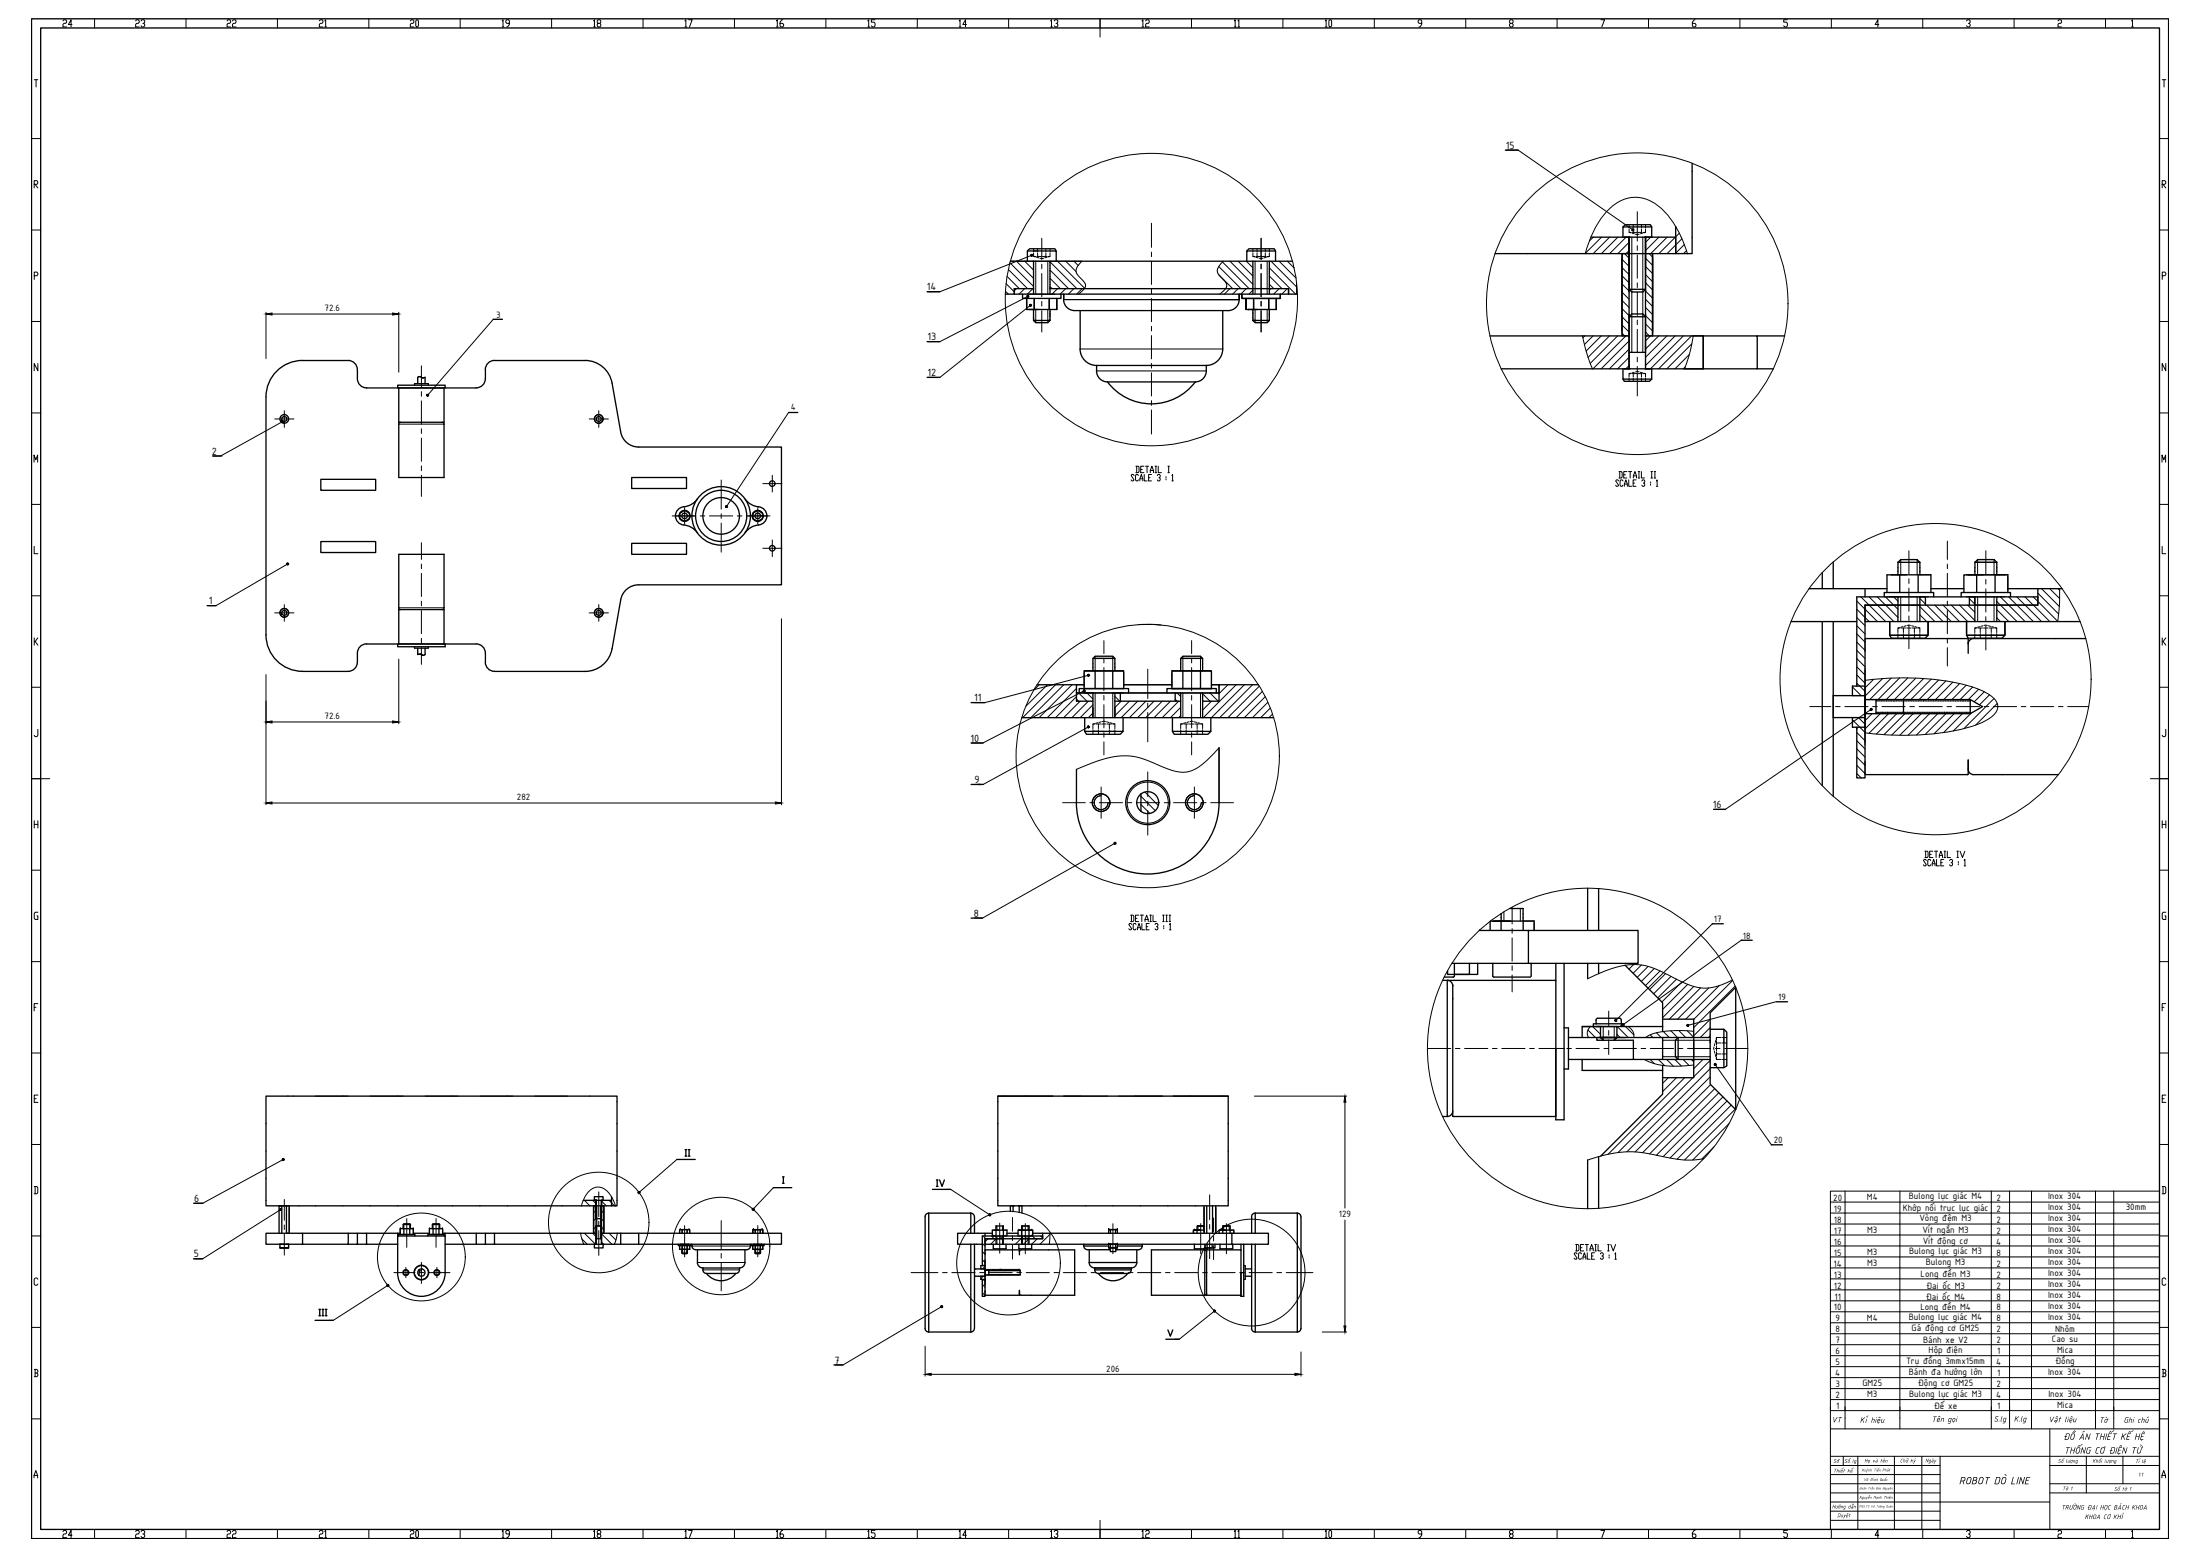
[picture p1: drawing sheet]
<svg xmlns="http://www.w3.org/2000/svg" width="1189mm" height="841mm" viewBox="0 0 1189 841" stroke-linecap="round" stroke-linejoin="round" font-family="sans-serif">
<!-- layer: 0 -->
<path d="M17 10h1155v821h-1155zM22 15h1145v811h-1145z" fill="none" stroke="#000" stroke-width=".72"/>
<g fill="none" stroke="#000" stroke-width=".54">
<path d="M51 10v5M101 10v5M150 10v5M199 10v5M249 10v5M298 10v5M347 10v5M397 10v5M446 10v5M496 10v5M545 10v5M594 10v10"/>
<path d="M644 10v5M693 10v5M743 10v5M768 13h-1l-1-1 1-1h1v2l-1 2M792 10v5M816 13v-1v-1h1h1l-1 2h-1v2h1l1-1-1-1M841 10v5M865 11h2l-1 4M891 10v5M916 11l-1 1v2l1 1v-2h-1M940 10v5M966 11h-2v1h1l1 2-1 1-1-1"/>
<path d="M990 10v5M1015 13h-2l2-2v4M1039 10v5M1063 11h1l1 1-1 1M1064 13h1l-1 2-1-1M1088 10v5M1112 11h1h1v2h-1h-1v2h2M1138 10v5M1152 11v4M1152 15h1M19 43h1M19 43v4"/>
<path d="M1168 43h2M1169 43v4M17 75h5M1167 75h5M18 100h2v-1v-1h-2v4M19 100l1 2M814 81h6l62 43M1168 100h2v-1v-1h-2v4M1169 100l1 2M17 124h5M558 138l-50 20h-7M1167 124h5"/>
<path d="M19 149h1v-1v-1h-1v4M1168 149h2v-1v-1h-2v4M17 174h5M267 172l-36 41M555 160l-47 25h-6M557 165l-49 39h-6M1167 174h5M20 196v4l-2-4v4M1170 196v4l-2-4v4M17 223h5M153 228l-34 18h-4M215 228h1"/>
<path d="M240 228h.1M427 223l-34 51M1167 223h5M18 250v-4l1 2 1-2v4M1168 250v-4l1 2 1-2v4M17 272h5M1167 272h5M18 295v4h2M1168 295v4h2M155 305l-38 22h-4M17 322h5M623 337h-8"/>
<path d="M623 337l4 1M1167 322h5M19 345v3M19 346l1 2M20 345l-1 1M591 358v1M592 356h9M602 358v1M638 358v1M639 356h10M650 358v1M1168 345v3"/>
<path d="M1169 346l1 2M1170 345l-2 1M17 371h5M586 370h-4v4h77v-4h-4M586 370h-1M586 363v8M586 373l-55 28h-6M586 362h21M586 362h.1M588 365l-56 15h-5M591 360v1M591 374h-5"/>
<path d="M601 374h6M602 360v1M607 362h.1M607 370h26M607 363v8M633 363v8M634 362h20M634 362h.1M638 360v1M650 360v1M654 362h.1M655 363v8"/>
<path d="M1008 371v5M1167 371h5M20 394v3v1h-1l-1-1M588 393l-57 31h-4M1003 393v1M1008 388v5M1011 383l-79 54h-6M1170 394v3v1h-1l-1-1M659 404v30M17 421h10M595 430a4 4 0 0 0-4 4 4 4 0 0 0 4 3 4 4 0 0 0 4-3M645 430a4 4 0 0 0-3 4 4 4 0 0 0 3 3 4 4 0 0 0 4-3"/>
<path d="M1162 421h10M19 443v4M19 445h1M20 443v4M603 455l-72 41h-4M1168 445h2M1168 443v4M1170 443v4M17 470h5M1167 470h5M20 493h-1v3v1h1v-2M926 499l-53 52"/>
<path d="M1170 493h-1h-1l1 4h1v-2M17 519h5M941 508l-64 46M1167 519h5M18 544h1M20 542h-2v4M960 541l-48 13M1168 544h1M1170 542h-2v4M17 569h5M927 575l31 43M1167 569h5"/>
<path d="M19 593h1M21 592h-2v3h2M170 592h18M200 592h18M230 592h17M259 592h18M289 592h18M1168 593h1M1170 592h-2v3h2M17 618h5M1167 618h5M153 626l-43 24h-5"/>
<path d="M366 626l-21 18M18 641h2v1v2v1h-2M19 641v4M152 653l-42 27h-5M156 652v13M322 651h.1M322 656h.1M322 657h.1M322 653h.1M322 655h.1M322 650h.1M322 652h.1"/>
<path d="M322 654h.1M322 658h.1M322 658h3M325 650h.1M325 651h.1M325 652h.1M325 653h.1M325 654h.1M325 655h.1M325 656h.1M325 657h.1M325 658h.1"/>
<path d="M330 648v3M418 642l-11 11M511 642h3l21 14M1168 641h2v1v2v1h-2M1169 641v4M17 668h5M151 674h.1M151 674h5zM151 672h1M155 672h1M156 674h.1M216 664v3"/>
<path d="M216 664h.1M218 662h.1M218 663h.1M218 664h5zM218 661h3M222 662h.1M222 663h.1M223 664h.1M223 664v3M232 664v3M232 664h.1M234 662h.1"/>
<path d="M234 663h.1M234 664h5zM234 661h3M238 662h.1M238 663h.1M239 664h.1M239 664v3M321 672h1M322 662h.1M322 663h.1M322 664h.1M322 665h.1"/>
<path d="M322 666h.1M322 667h.1M322 668h.1M322 669h.1M322 670h.1M322 671h.1M322 672h.1M322 662h3M325 672h1M325 666h.1M325 664h.1M325 663h.1"/>
<path d="M325 671h.1M325 665h.1M325 670v1M325 668h.1M325 667h.1M325 669h.1M325 670h.1M325 671v1M325 672h.1M367 664v2M367 673v2M368 664h.1"/>
<path d="M368 675h4M368 664h4zM368 675h.1M368 676h.1M369 664v2M369 673v2M371 664v2M371 673v2M371 675h.1M371 676h.1M371 677h.1M372 664h.1"/>
<path d="M373 664v2M373 673v2M407 673v2M407 664h.1M407 664v2v-2h1v2v-2h3v2v-2h1v2v-2M407 664h5M407 675h5M408 677h3M408 675h.1M408 675v1M408 676h.1M408 673v2"/>
<path d="M411 673v2M411 675h.1M411 676h.1M411 677h.1M412 664h.1M412 673v2M1167 668h5M20 691v-1l-2 1v3h1h1M210 694l-30 19h-2M1170 691v-1l-2 1v3h1h1M17 717h5M509 706l-53 31h-5"/>
<path d="M656 708l-19 15h-2M1167 717h5M19 740h1v2M19 740v4M1168 740h2v2M1169 740v4M19 742h1v1v1h-1M1169 742h1v1v1h-2M17 766h5M1167 766h5M18 798l1-4 1 4M18 797h2"/>
<path d="M1168 798l1-4 1 4M1168 797h2M51 826v5M101 826v5M150 826v5M199 826v5M249 826v5M298 826v5M347 826v5M397 826v5M446 826v5M496 826v5"/>
<path d="M545 826v5M594 821v10M644 826v5M693 826v5M743 826v5M768 829h-1l-1-1 1-1h1v2l-1 2M792 826v5M816 829v-2h1l1 1-2 1v2h1l1-1-1-1M841 826v5M865 827h2l-1 4M891 826v5M916 827l-1 1v2v1h1v-2h-1"/>
<path d="M940 826v5M966 827h-2v1h1l1 1-1 2h-1v-1M990 826v5M1015 829h-2l2-2v4M1039 826v5M1063 827h1l1 1-1 1M1064 829h1l-1 2h-1v-1M1088 826v5M1112 827h1h1v2h-1h-1v2h2M1138 826v5M1152 827v4M1152 831h1"/>
<circle cx="324" cy="226" r="2.3"/>
<circle cx="154" cy="331" r="2.3"/>
<circle cx="324" cy="331" r="2.3"/>
<circle cx="595" cy="434" r="5"/>
<circle cx="645" cy="434" r="5"/>
</g>
<!-- layer: D70 -->
<g fill="none" stroke="#000" stroke-width=".72">
<path d="M813 81h7M914 88v49h-8v-15M555 136l1-2h14l1 2M674 136l1-2h14v2M860 128h46v9h-17M877 137l-1 41M877 128v-5h16v5M877 123l1-2h14l1 2M880 137h-3v44M880 128v9h-72M880 128v9h9v-9v62h-9v9M880 128v62"/>
<path d="M880 130h.1M893 137v44zM501 158h7M543 159h158M546 141h152M553 159v2h20v-2M555 141v-5h16v5M559 156h-11v3M559 141v18M567 156h129v3M567 141v18M575 159v3a6 6 0 0 0 6 6h83"/>
<path d="M670 159v3a6 6 0 0 1-6 6M671 159v2h21v-2M674 141v-5h15v5M677 141v18M686 141v18M880 152h.1M880 154h.1M880 156h9l-1 2h-6zM267 172h5M555 161v6h16v-6M559 167v6h8v-6M559 172h.1"/>
<path d="M559 161v6M560 173h-1l1 1h6l1-1M567 161v6M567 169v1M567 170h.1M567 171h.1M584 168v21M661 168v21M673 161v6v-5M677 167v6h9v-6M677 172h.1M677 161v6"/>
<path d="M678 173h-1l1 1h7l1-1M686 161v6M686 169v1M686 170h.1M686 171h.1M690 161v6h-17M880 171l2-1h6l1 1zM163 195a20 20 0 0 0-19 19v129M164 195h24M188 195a5 5 0 0 1 5 5M193 200v5a5 5 0 0 0 5 5h17M262 200v5"/>
<path d="M267 195a5 5 0 0 0-5 5M267 195h49M316 195a15 15 0 0 1 15 12l4 26M501 185h7M584 188a9 9 0 0 0 9 9M593 197v3a6 6 0 0 0 6 6h47M593 197h59M652 197v3a6 6 0 0 1-6 6M661 188a9 9 0 0 1-9 9M805 181h75v18h-69M877 199v6h16v-6M878 199h14"/>
<path d="M880 191h.1M880 192h.1M889 189h.1M889 187h.1M910 199h10M915 181h5v18h-10M915 181h-26v18h21M915 181h5M920 181h30v18h-30M920 181v18M950 199h8M950 181h14"/>
<path d="M215 208h26v2h-26zM224 208v-1h7v1M226 207v-3l1-1 1 1h2v3M262 205a5 5 0 0 1-5 5h-16M501 204h7M598 206a30 30 0 0 0 48 0M877 205l1 1h13l2-1M152 226l2-1 1 1v1l-1 1-2-1zM215 228l1-18h24v18M215 229v29h25v-29M216 228h24M216 228l-1 1"/>
<path d="M239 228l1 1M322 226l2-1 1 1v1l-1 1-2-1zM335 233a10 10 0 0 0 10 8h77v75h-77a10 10 0 0 0-10 8l-4 26a15 15 0 0 1-15 13h-49a5 5 0 0 1-5-5M426 223h5M115 246h5M173 259h30v6h-30zM341 258h30v6h-30zM367 277l3-1 3 1v3l-3 2-3-2zM377 270a12 12 0 0 1-9 4 5 5 0 0 0-3 6 5 5 0 0 0 6 4 10 10 0 0 1 6 4M403 270a12 12 0 0 0 9 4 5 5 0 0 1 2 6 5 5 0 0 1-5 4 10 10 0 0 0-6 4M407 277l3-1 2 1v3l-2 2-3-2zM173 293h30v5h-30z"/>
<path d="M341 293h30v6h-30zM978 318h42M985 309v9M991 304v14M1008 318v4M1022 311h8M1026 304h11M1026 304v7M1026 304l1-2h9l1 2M1027 311v9M1037 311v9M1037 304v7"/>
<path d="M1043 318h18M1064 311h8M1067 304h12M1067 304v7M1067 304l2-2h9l1 2M1068 311v9M1078 311v9M1079 304v7M1085 318h16M1114 318h-13v9h-93v9h116M112 327h5M152 330h2h1v2l-1 1-2-1z"/>
<path d="M215 329h25v19h-25zM216 329l-1-1v-29h25v29l-1 1M322 330h2h1v2l-1 1-2-1zM968 336h35M985 336v88M991 336v94M1018 322v-2h27v2M1020 320v-9l23-1v10M1026 322v14M1037 327h-29v74M1037 322h-34v49M1038 322h2v5"/>
<path d="M1060 322v-2h26v2M1061 320v-9l24-1v10M1067 322h-30v14M1067 322h34v5M1067 322h-3v5M1067 322v14M1079 322v14M144 343a20 20 0 0 0 19 20M193 358a5 5 0 0 1-5 5h-24M215 348h-17a5 5 0 0 0-5 5v5M215 348h26v1h-26zM224 349v1h7v-1"/>
<path d="M226 350v4l1-1 1 1h2v-4M241 348h16a5 5 0 0 1 5 5M262 353v5M591 356l1-2h9l1 2M638 356l1-2h10l1 2M1008 345h55M1021 343v-7v7h21v-7v7M1021 343l1 2h18l2-2M1022 343h19M1063 343v-7v7h20v-7v7M1063 343l1 2h18l1-2M1063 343h20"/>
<path d="M1064 345v8M1064 347h.1M1067 345l-2 1-1 2M1067 345h60M525 380h7M560 370h26M582 370v9h9M582 374h77M583 374v-2h27v2M586 362h21v10h-21zM591 362v-6h11v6M591 374v14"/>
<path d="M592 362v10M601 362v10M602 379h36M602 374v14M605 374v5M607 370h26M631 374v-2h26v2M633 362h22v10h-22zM635 374v5M638 362v-6h12v6M638 374v14M639 362v10"/>
<path d="M649 362v10M650 374v14M655 370h25M659 370v9h-9M991 376h17M1008 378h57v7M1008 371h-7v5M1014 378v7M1029 378v7M1032 378h.1M1033 378h1M1065 378l6 4-6 3"/>
<path d="M552 388h136M586 388v7h21v-7M586 395l1 2h18l2-2M634 388v7h20v-7M634 395l1 2h18l1-2M991 388h17M1001 388v5h7M1003 393v27h5v-26M1008 385h57M525 401h6M582 416v18M659 404v30a39 39 0 0 1-39 38 39 39 0 0 1-38-38"/>
<path d="M1008 411v2M1008 418h55M1064 415l1 3h2h45M1064 411l-1 7M525 424h6M617 429a6 6 0 0 0 0 9M617 429a6 6 0 0 1 8 1 6 6 0 0 1 0 8 6 6 0 0 1-8 0M617 429v9M926 437h6M858 480v23M864 480v23M525 496h6"/>
<path d="M805 498v5M805 498h24v5M811 493v10M816 491h7v7M823 498v5M925 499h6M799 503h27v17h-41M800 502v1M826 503h59v17h-59M941 508h6M780 530h61M785 539v1"/>
<path d="M785 532l-1-2h-2v73M785 533v70h56v-36M786 520v8h-6M794 520v6h-8M799 520v6h-17v-2M807 520v8h20M827 520v7M841 520v85h4v-85M858 520v9M864 520v6M878 521l20 21v9M938 533l-14 14v39l14 13"/>
<path d="M938 533v66M845 555h3v22h-3M855 554h10v6M862 551l1-1h12l1 1v2M863 554h11v6M863 553h-2v1M863 553h15v1M863 551v2M898 554h-43v6M898 551h17v31h-17M898 551v6M924 556h8v21h-8"/>
<path d="M932 556l1 2v18l-1 1M960 541h6M848 560h50v12h-50M855 572v6h43M863 560v2h20v10M866 562l-1-2h9l-2 2M871 560h-7h15M898 560h26M898 572h26M898 575v7M905 562l2-2v12l-2-1zM915 562v9"/>
<path d="M539 592h125M542 592h-3v59h9M661 592h3v59h-118v3M898 582v9l-33 33M780 603h2M785 600l-1 2-2 1M957 618h6M366 626h10M423 636h1M423 639h1M423 636v3M858 627v26"/>
<path d="M864 625v28M105 650h5M151 651h1v15M155 651v15h1v-15h-5v15M315 648h15M321 652v14M321 651v1M321 648v-2h5v2M322 651h-1v15h1M322 648v3h3v-3v21M322 648v21M322 658h3"/>
<path d="M325 648v6M326 651v15M330 651h-5h1v15h-1M330 646v5h3v-59h-189v59h178v-3M418 642h10M500 657v61M502 655l-2 1v1M502 655h23M502 655v64M525 655l1 2 1 9M525 655v11M547 651v3"/>
<path d="M551 651v4M552 651v4M651 651v15M652 651v15M655 651v15M657 651v15M678 655l-2 2v9M701 655l1 1 1 1v61l-1 1h-1M701 655h-23v11M701 655v64M105 680h5M144 666h20v6h-20z"/>
<path d="M151 672h5v2h-5zM164 666h24v6h-24M188 666h5v6h-5M193 666h5v6h-5M198 672h17M198 666h18M215 668h26v19a13 13 0 0 1-13 13 13 13 0 0 1-13-13zM215 666v2M215 668v-1h9v1M216 664h7v3h-7zM218 664v-3h4v3M218 661h4"/>
<path d="M218 664v3M221 664v3M223 666h9M231 668v-1h9v1M232 664h7v3h-7zM234 664v-3h4v3M234 661h4M234 664v3M237 664v3M239 666h18M241 672h16M241 666v2"/>
<path d="M262 666h5v6h-5zM262 666h-5v6h5M267 666h55v6h-55M321 672h5v2h-5zM322 672v-3h3v3M322 662h3M335 666h-10v6h10M335 666h10v6h-10M335 666v6M345 666h77v6h-77M367 672v1h6v-1M367 666v-2h6v2"/>
<path d="M367 673v2h6v-2M368 672h4M369 677h2M369 664v2M369 673v2M371 673v4h-3v-2h2M371 664v2M374 672v2l2 1h28l1-1 1-2M377 675v7M403 675l-1 8-1 1-1 1M406 672v1h7v-1M407 666v-2h5v2"/>
<path d="M407 673v2h5v-2M407 672h5M408 677h3M408 664v2M408 673v2M410 675h-2v2h3v-2M411 664v2M411 673v2M525 672v47M527 672v46l-1 1h-1M532 666v2M532 675h19v3"/>
<path d="M536 666h-19v6h14M536 668v-4h8v4M537 672v3h6l1-3M538 672v-10h4v6h-11v15M542 669h-10v25M544 666h6M550 668v-4h8v4M551 672v3h6l1-3M551 676l1-1h29v25h-29l-1-1M551 664h3M551 676h.1M552 672v-10h4v10"/>
<path d="M558 666h5M563 669v-1h-21v4M586 673l1 2h13M586 672v1M586 673h13M589 675v7M599 666v-2h1v2M600 672h-1h5v2h-5v-2h1v4h3v-2M603 666v-2h1h-5h5v2M604 672h-1v2M604 673h13M614 675v7"/>
<path d="M617 673l-1 2h-13M617 672v1M645 664h4M645 672l1 3h6v-3M647 664v2M647 662h4M647 662v2M651 664h-6v2M651 672v2h6v-2M652 678h.1M655 672v2h-3M659 666v-2h8v2"/>
<path d="M659 672v3h7M660 664h2M661 666v-4h4v4M666 666h19v6h-19M666 666h-103v3h-31v3h134M666 666v6M666 672v2M671 675h.1M671 675h-49v25h29M671 672v28h1v-28M676 672v46l1 1h1M678 672v47h23"/>
<path d="M226 686v1v2M226 686a2 2 0 0 1 3 0 2 2 0 0 1 0 3 2 2 0 0 1-3 0M226 686v3M377 682l1 2 2 1M380 685v2l2 1M380 685h20M382 688a10 10 0 0 0 16 0M382 688h16M400 685l-1 2-1 1M527 689h5M527 685h5M530 689v2h2"/>
<path d="M531 691h1v9h-1v-9M532 686h19v3h-19M532 684h-2v1M532 697v1M532 700h19M534 686v3M540 686h.1M541 686h.1M551 697v3M551 700h.1M589 682v2l3 1M589 682h25"/>
<path d="M592 686v1l2 1M592 685v1M592 685h19M592 686h19M594 688a10 10 0 0 0 15 0M594 688h15M611 686v1l-2 1M611 685v1M614 682v2l-3 1M651 700v-25l1 1v24h19M652 699l-1 1M671 688v12"/>
<path d="M671 700h.1M672 684h1v7h-1M673 689h3M673 685h3M170 713h10M172 707h1M172 711h1M173 707v4M174 707h1M174 711h1M175 707v4M176 707h1"/>
<path d="M176 711h1M176 707v4M500 718v1h2M502 719h23M631 718l1 4 2-4M451 737h5M630 723h7"/>
<circle cx="154" cy="226" r="2.3"/>
<circle cx="324" cy="226" r="2.3"/>
<circle cx="370" cy="279" r="3"/>
<circle cx="370" cy="279" r="1.5"/>
<circle cx="390" cy="279" r="16"/>
<circle cx="390" cy="279" r="14"/>
<circle cx="390" cy="279" r="10"/>
<circle cx="409" cy="279" r="3"/>
<circle cx="409" cy="279" r="1.5"/>
<circle cx="417" cy="261" r="1.5"/>
<circle cx="417" cy="296" r="1.5"/>
<circle cx="154" cy="331" r="2.3"/>
<circle cx="324" cy="331" r="2.3"/>
<circle cx="595" cy="434" r="5"/>
<circle cx="620" cy="434" r="12"/>
<circle cx="645" cy="434" r="5"/>
<circle cx="219" cy="687" r="1.6"/>
<circle cx="228" cy="687" r="4"/>
<circle cx="236" cy="687" r="1.6"/>
</g>
<!-- layer: HAT -->
<g fill="none" stroke="#000" stroke-width=".54">
<path d="M861 128l-2 2M865 128l-8 9M870 128l-9 9M874 128l-9 9M878 137l2 2M879 128l-9 9M880 131l-6 6M880 135l-1 2M889 139l4 4M891 137l2 2M892 128l-3 3M896 128l-7 7"/>
<path d="M901 128l-9 9M905 128l-9 9M906 123h.1M908 126l-2 2M909 129l-8 8M910 132l-5 5M911 135l-1 2M543 157l2 2M544 153l4 5M544 149l7 7M545 146l10 10M546 142l13 13"/>
<path d="M549 141l10 9M549 156l-1 1M554 156l-3 3M554 141l5 5M558 156l-3 3M558 141h1M567 155l2 1M567 150l6 6M567 146l10 10M567 141l15 15M571 141l15 15M571 156l-2 3"/>
<path d="M576 156l-3 3M576 141l6 6M580 156l-3 3M580 141l3 2M585 156l-3 3M659 148l7 8M659 144l12 12M661 141l14 15M665 156l-3 3M665 141l12 13M669 156l-3 3M669 141l8 8"/>
<path d="M673 141l4 4M673 156l-2 3M677 157l-2 2M686 154l2 2M686 149l7 7M686 145l14 14M687 156l-1 1M687 141l14 14M691 141l9 9M691 156l-3 3M696 156l-3 3M696 141l3 4"/>
<path d="M877 158l3 4M877 153l3 4M877 149l3 4M877 145l3 3M877 140l3 4M889 157l4 4M889 153l4 4M889 148l4 4M889 144l4 4M877 176l3 3M877 171l3 4M877 167l3 4"/>
<path d="M877 162l3 4M889 179l2 2M889 175l4 4M889 171l4 3M889 166l4 4M889 162l4 3M856 181l-1 1M861 181l-5 5M865 181l-8 9M870 181l-12 12M874 181l-15 15M877 180l1 1"/>
<path d="M879 181l-18 18M880 184l-15 15M880 189l-10 10M880 193l-6 6M880 197l-1 2M892 181l-3 3M896 181l-7 8M901 181l-12 12M905 181l-16 16M910 181l-18 18M911 198l-1 1M913 192l-8 7"/>
<path d="M914 181l-18 18M914 186l-13 13M1103 318l10 10M1108 318l5 5M1112 318l1 1M1003 329l7 7M1003 325l12 11M1003 338l5 4M1003 334l5 4M1006 322l13 14M1010 322l13 14M1014 322l12 12"/>
<path d="M1019 322l7 7M1023 322l3 3M1037 332l4 4M1037 328l9 8M1037 323l3 3M1041 327l9 9M1046 327l8 9M1050 327l9 9M1054 327l9 9M1059 327l8 8M1063 327l4 4M1064 323l3 3"/>
<path d="M1079 334l2 2M1079 329l7 7M1079 325l11 11M1081 322l13 14M1085 322l14 14M1090 322l13 14M1094 322l14 14M1099 322l13 14M1101 320l11 12M1003 356l5 4M1003 351l5 5M1003 347l5 4"/>
<path d="M1003 342l5 5M562 370l-3 3M566 370l-12 11M570 370l-17 18M575 370l-18 18M579 370l-17 18M582 372l-16 16M582 376l-12 12M582 378l1 1M583 374l4 5M584 379l-9 9M587 374l4 4"/>
<path d="M588 379l-9 9M602 376l3 3M605 374v1M606 379l-4 3M610 379l-8 8M615 379l-9 9M619 379l-9 9M624 379l-9 9M628 379l-9 9M633 379l-9 9M635 378l1 1M636 374l2 2"/>
<path d="M637 379l-9 9M650 375l4 4M650 379h.1M654 374l4 5M655 379l-5 5M658 374l1 1M659 370h.1M664 370l-5 5M668 370l-18 18M672 370l-17 18M677 370l-18 18M681 371l-17 17"/>
<path d="M682 373l-14 15M684 376l-12 12M685 379l-8 9M1001 375v1M1001 371l5 5M1003 369l5 4M1003 365l5 4M1003 360l5 5M1012 367l-4 5M1017 367l-9 9M1022 366l-12 12M1027 366l-12 12"/>
<path d="M1031 366l-12 12M1035 366l-11 12M1040 367l-12 11M1044 367l-11 11M1048 367l-11 11M1052 368l-11 10M1055 368l-9 10M1059 369l-9 9M1063 370l-8 8M1066 371l-7 7M1069 372l-5 6M1072 374l-5 5"/>
<path d="M1075 375l-5 6M1078 377l-17 17M1079 380l-11 12M591 381l-7 7M591 385l-3 3M638 387l-1 1M638 382l-5 6M686 382l-5 6M688 386l-2 2M1001 389l7 7M1003 396l5 4M1004 388l4 3"/>
<path d="M1012 385l-4 4M1016 385l-8 9M1021 385l-11 11M1025 385l-11 12M1029 385l-11 12M1034 385l-12 12M1038 385l-11 12M1043 385l-12 12M1047 385l-11 12M1052 385l-12 12M1056 385l-11 11M1060 385l-10 11"/>
<path d="M1065 385l-9 10M1003 418l3 2M1003 413l5 5M1003 409l5 4M1003 404l5 5M1003 400l5 5M617 435l4 4M617 430l7 8M619 428l7 7M883 521l-3 2M887 521l-4 5M891 522l-6 6"/>
<path d="M894 523l-7 7M897 524l-8 8M900 526l-9 9M903 527l-9 10M906 529l-10 10M909 530l-11 11M912 532l-14 13M915 533l-17 17M919 534l-17 17M923 534l-16 17M929 532l-18 19M936 530l-21 21"/>
<path d="M938 533l-23 22M858 556l4 4M861 554l4 5M874 559l1 1M874 554l6 6M878 554l5 5M892 559l1 1M895 558l3 2M899 557l3 3M903 557l4 3M907 557l4 3M912 557l3 3"/>
<path d="M924 551l-9 8M924 555l-5 5M924 559l-1 1M892 572l2 3M896 572l4 4M901 572l3 4M905 572l4 4M910 572l3 4M914 572l1 2M916 572l-1 1M920 572l-5 5M924 573l-9 9"/>
<path d="M924 577l-45 45M902 582l-4 3M906 582l-8 8M910 582l-41 41M915 582l-41 41M924 582l-40 40M924 586l-36 37M927 588l-36 35M929 590l-34 34M931 593l-32 32M933 595l-31 31M936 597l-30 29"/>
<path d="M938 599l-28 28M926 620l-6 6M934 607l-19 20M314 651h.1M316 648l3 3M320 648l2 2M322 654l-1 1M322 658l-1 1M325 649l3 2M326 654l-1 1M326 658l-1 2M329 648l3 3"/>
<path d="M314 669l3 3M316 666l6 6M320 666l2 2M322 663l-1 1M325 671l1 1M325 666l6 6M326 663l-1 1M329 666l4 4M334 666h.1M531 676l1 2M531 672l1 1M531 668l2 1"/>
<path d="M534 669l-2 2M536 668l1 1M538 669l-3 3M540 668l2 1M552 669l-3 3M553 668l2 1M556 669l-3 3M558 668l1 1M561 669l-3 3M562 668l1 1M563 666h.1M567 667l-5 5"/>
<path d="M228 685l-2 2M531 698l1 2M531 694l1 1M531 681l1 1M531 689l-1 2M532 684l-1 1"/>
</g>
<!-- layer: D35 -->
<g fill="none" stroke="#000" stroke-width=".54">
<path d="M857 137a43 43 0 0 1 19-29 20 20 0 0 1 24 7 61 61 0 0 1 12 22M878 128h3M880 128h.1M880 131h.1M880 133h.1M880 134h.1M880 136h.1M880 137h.1M880 138v1M880 140h.1M880 139h.1M882 128v62"/>
<path d="M888 128v62M889 128h3M889 129h.1M889 130v1M889 132h.1M889 135h.1M889 136v1M889 138h.1M889 139v1M889 137h4M546 141h39l-3 3-1 3 2 2 3 4 1 2-1 1-3 3M556 159h14"/>
<path d="M559 143h.1M559 144h.1M559 146h.1M559 147h.1M559 149h.1M559 150h.1M559 151v1M559 153h.1M559 154v1M560 141v18M566 141v18M567 142h.1"/>
<path d="M567 143v1M567 145h.1M567 146h.1M567 148h.1M567 149h.1M567 151h.1M567 152h.1M567 154h.1M567 155h.1M575 159v3M661 141l-3 4v2l1 2 3 3 1 3-1 2-3 2M670 159v3"/>
<path d="M677 146h.1M677 147h.1M677 149h.1M677 150h.1M678 141v18M685 141v18M686 145h.1M686 146h.1M686 148h.1M686 149h.1M701 152v7M880 141v1"/>
<path d="M880 143h.1M880 144v1M880 146h.1M880 147v1M880 149h.1M880 150v1M880 155h.1M880 156v1M880 151h.1M880 142h.1M880 145h.1M880 148h.1"/>
<path d="M889 141h.1M889 142h.1M889 144h.1M889 145h.1M889 147h.1M889 148h.1M889 150h.1M889 154h.1M889 156h.1M889 157h.1M559 168h.1M559 169h.1"/>
<path d="M559 170h.1M560 167v7M566 167v6h1M566 173v1M567 168h.1M567 169h.1M567 172v1M570 167h-11M575 162h95M677 168h.1M677 169h.1M677 170h.1"/>
<path d="M678 167v7M678 173h8M685 167v7M686 168h.1M686 169h.1M686 172v1M689 167h-12M876 178l1 3h3M880 170h.1M880 171v1M880 173h.1M880 174v1"/>
<path d="M880 176h.1M880 177v1M880 179h.1M889 174h.1M889 177h.1M889 175h.1M889 172h.1M889 178h.1M889 180h.1M889 171h.1M584 189h77M855 181l3 10 3 8"/>
<path d="M878 199h3M880 180v1M880 182h.1M880 183v1M880 185h.1M880 186h.1M880 188h.1M880 189h.1M880 194h.1M880 195h.1M880 197h.1M880 198h.1"/>
<path d="M889 181h4M889 191v1M889 190h.1M889 186h.1M889 197h.1M889 194h.1M889 184h.1M889 183h.1M889 193h.1M889 181h.1M889 196h.1M889 199h.1"/>
<path d="M889 190v9h3M915 181l-2 10-3 8M593 200h59M215 229h25M875 260l-2-1v1l2 2-1 1-1-1M877 260v-1l-2 1 1 3 1-1M880 259v4h2M884 259h-1v4h1M895 260v-1v4M878 263l1-4v4M888 261v2l-1-1M892 261v1"/>
<path d="M895 263h1M1026 306v1M1026 308v1M1026 310h.1M1026 304h1v7M1027 302v2M1036 302v2M1037 304h-1v7M1037 306v1M1037 308v1M1037 310h.1M1043 310l-5 1"/>
<path d="M1063 310h20M1067 306v1M1067 308v1M1067 310h.1M1067 304h12M1069 304v6M1069 302v2M1078 302v8M1079 306v1M1079 308v1M1079 310h.1M1085 311v8"/>
<path d="M1085 310l-6 1M1113 318v9l-1 9M215 328h25M1021 322h21M1021 322h.1M1026 322h-6M1027 322v14M1036 322v14M1042 322h.1M1063 322h20M1063 322h.1M1067 327h34"/>
<path d="M1069 322v14M1078 322v14M1083 322h.1M592 354v8M601 354v8M639 354v8M649 354v8M1008 345v7M1063 345h1M592 374v14M601 374v14M639 374v14"/>
<path d="M649 374v14M1008 367a135 135 0 0 1 63 6 11 11 0 0 1 9 9 13 13 0 0 1-9 8 133 133 0 0 1-63 6M1008 371v5h-7M1008 378h6M1008 361v1M1008 376v12M1009 378h-1h9M1012 378h.1M1013 378h.1M1014 379h51M1015 378h.1M1016 378h.1"/>
<path d="M1018 378h-1M1019 378h.1M1020 378h.1M1022 378h-1M1023 378h.1M1024 379h.1M1024 378h.1M1026 378h-1M1027 378h.1M1028 378h.1M1029 378h1M1031 378h.1"/>
<path d="M1035 378h.1M1036 378h.1M1037 378h1M1039 378h.1M1040 379h.1M1040 378h.1M1042 378h-1M1043 378h.1M1044 378h.1M1046 378h-1M1047 378h.1M1048 378h.1"/>
<path d="M1050 378h-1M1051 378h.1M1052 378h.1M1054 378h-1M1055 378h.1M1056 378h.1M1058 378h-1M1059 378h.1M1060 378h.1M1062 378h-1M1063 378h.1M1064 379h.1"/>
<path d="M1064 378h.1M1001 388h7v5M1010 385h.1M1011 385h1M1013 385h.1M1014 385h51M1014 385h.1M1015 385h1M1017 385h.1M1018 385h.1M1019 385h1M1021 385h.1"/>
<path d="M1022 385h.1M1023 385h1M1025 385h.1M1026 385h.1M1027 385h1M1029 385h.1M1035 385h1M1037 385h.1M1038 385h.1M1039 385h1M1041 385h.1M1042 385h.1"/>
<path d="M1043 385h1M1045 385h.1M1046 385h.1M1047 385h1M1049 385h.1M1050 385h.1M1051 385h1M1053 385h.1M1054 385h.1M1055 385h1M1057 385h.1M1058 385h.1"/>
<path d="M1059 385h1M1061 385h.1M1062 385h.1M1063 385h1M659 404l-10 9-3 3-5 1-6-1-17-6-9-2-10 1-17 7M1008 413v5M1008 401v1M595 430a4 4 0 0 0-4 4 4 4 0 0 0 4 3 4 4 0 0 0 4-3M645 430a4 4 0 0 0-3 4 4 4 0 0 0 3 3 4 4 0 0 0 4-3M1041 465l-1-1-1 1 2 2v1l-2-1M1043 465v-1l-1 1v2v1l1-1M1044 468l1-4 1 4"/>
<path d="M1046 464v4h2M1050 464h-1v4h1M1055 466v2l-1-1M1058 467h.1M1061 465l1-1v4M1061 468h1M611 494h1l1 1v2l-1 1h-1M611 494v4M612 499h-1h-1l2 3h-1h-1M614 496h.1M614 499h-2v3h1h1M615 494h-1v4h1"/>
<path d="M616 494h2M617 494v4M617 499v3h2M619 498l1-4v4M619 497h1M621 499h-2v3h2M621 498h1M621 494h1M622 494v4M623 494v4h2M624 499h1h1l-1 2M628 498h1"/>
<path d="M628 494h1M629 494v4M629 500v1M630 498h1M630 494h1M630 494v4M632 498h1M632 494h1M632 499v3M632 494v4M807 498h10M811 494h.1"/>
<path d="M811 495v1M811 497v1M813 493v4M816 491h7M822 491v6M823 494h.1M823 495v1M823 497v1M823 498h6M829 498v5M615 502v-3l1 3M615 501h1"/>
<path d="M619 501h1M625 501h1l-1 1h-1M629 501v1M632 502h1M827 527v1M858 529l14-6 6-2h6l9 2 17 8 9 3h3l5-1 9-4M859 554l-1 3v3M866 554v8M872 554v8M880 554l3 3v3M915 557h-6h-9l-6 1-5 2M841 566h4"/>
<path d="M866 560h-1h2M872 560h2M889 572l5 2 5 2h8l8-1M898 570v1h26M924 562h-26v1M584 592h15M604 592h9M921 626l-6 1-6-1-21-3-9-1-10 1-11 4M314 651a11 11 0 0 1 10-10 14 14 0 0 1 9 10M323 651v18M325 651v18M997 643v129"/>
<path d="M1027 643v129M1076 643v129M1086 643v129M1098 643v129M1132 643v129M1142 643v129M1167 655h-178v6M1167 649h-178v6M1167 643h-178v6M218 661v3M221 661v3M234 661v3"/>
<path d="M237 661v3M314 666l1 6M334 666l-2 6M369 675v2M371 675v2M371 677h.1M374 673h32M408 675v2M408 677h.1M411 675v2M411 677h.1M532 675v3"/>
<path d="M536 668h2M537 668h7M538 662h1v2M538 663h.1M538 664h.1M539 668v4M542 668v4M542 662v2M542 663h.1M542 664h.1M542 664h2M551 664h7"/>
<path d="M551 668h7M551 675h.1M552 669h11M552 663h.1M552 664h.1M552 662h4M553 662v2M553 668v4M556 662v2M556 668v4M556 664h2M556 663h.1"/>
<path d="M556 664h.1M558 665v2M567 666v6M599 674h4M600 674h4M600 674h.1M600 675h.1M600 676h.1M600 676h3M603 674h.1M603 675h.1M604 674h.1"/>
<path d="M647 663h.1M647 664h.1M647 662v2M650 662v2M651 665v1M659 664h4M661 663h.1M661 664h.1M661 662h4M661 662v2M664 662v2M665 664h2"/>
<path d="M665 663h.1M665 664h.1M666 674v1M667 665v1M852 677h-1l1 3h-1M855 677h-1h-1v3h2M858 677v3h1M862 677h-2v3h2M866 678v1v1h-1M870 679v1M873 677v3M1167 679h-178v6"/>
<path d="M1167 673h-178v6M1167 667h-178v6M1167 661h-178v6M377 682h26M380 686h20M530 689h2v2M532 698v2M532 684v1h-2M532 686h2M532 680v1M532 685v4M532 694h.1"/>
<path d="M532 683l-1 1M533 686h-1h3M533 689h.1M533 689h1M534 689h.1M534 688h17M534 686h17M535 686h.1M535 689h.1M535 686h1M536 689h.1M536 686h.1"/>
<path d="M537 689h.1M537 686h.1M537 689h1M538 686h.1M538 689h.1M539 686h.1M539 689h.1M539 686h1M540 686h.1M541 686h.1M541 689h1M542 686h.1"/>
<path d="M542 689h.1M543 686h.1M543 689h.1M543 686h1M544 689h.1M544 686h.1M545 689h.1M545 686h.1M545 689h1M546 686h.1M546 689h.1M547 686h.1"/>
<path d="M547 689h.1M547 686h1M548 689h.1M548 686h.1M549 689h.1M549 686h.1M549 689h1M550 686h.1M550 689h.1M551 686h.1M551 689h.1M671 687h1"/>
<path d="M855 680l1-3 1 3M873 680h.1M1167 697h-178v6M1167 691h-178v6M1167 685h-178v6M1167 715h-178v5M1167 709h-178v6M1167 703h-178v6M1167 738h-178v6M1167 732h-178v6M1167 726h-178v6M1167 720h-178v6"/>
<path d="M989 760v12M1167 756h-178v6h178M1167 750h-178v6M1167 744h-178v6M1108 772v54M1167 772h-178v15M989 787h178v39h-178zM989 792h59M989 797h59M996 787v5M1004 787v39M1024 787v39"/>
<path d="M1039 787v39M1048 787v39M1108 792h59M1127 787v19M1147 787v14M989 806h59M989 801h59M989 811h119M989 816h59M1108 806h59M1108 801h59M989 821h59"/>
<circle cx="622" cy="162" r="79"/>
<circle cx="885" cy="164" r="81"/>
<circle cx="1046" cy="367" r="84"/>
<circle cx="620" cy="408" r="71"/>
<circle cx="620" cy="434" r="11"/>
<circle cx="858" cy="566" r="87"/>
<circle cx="228" cy="679" r="24"/>
<circle cx="324" cy="660" r="27"/>
<circle cx="390" cy="673" r="26"/>
<circle cx="219" cy="687" r="1.2"/>
<circle cx="228" cy="687" r="4"/>
<circle cx="236" cy="687" r="1.2"/>
<circle cx="545" cy="682" r="28"/>
<circle cx="676" cy="687" r="29"/>
</g>
<g fill="#000">
<circle cx="537" cy="668" r=".2"/>
<circle cx="544" cy="668" r=".2"/>
<circle cx="551" cy="668" r=".2"/>
<circle cx="551" cy="664" r=".2"/>
<circle cx="558" cy="668" r=".2"/>
<circle cx="558" cy="664" r=".2"/>
<circle cx="600" cy="674" r=".2"/>
<circle cx="603" cy="674" r=".2"/>
<circle cx="533" cy="686" r=".2"/>
<circle cx="534" cy="686" r=".2"/>
<circle cx="535" cy="686" r=".2"/>
<circle cx="536" cy="686" r=".2"/>
<circle cx="537" cy="686" r=".2"/>
<circle cx="538" cy="686" r=".2"/>
<circle cx="539" cy="686" r=".2"/>
<circle cx="540" cy="686" r=".2"/>
<circle cx="541" cy="686" r=".2"/>
<circle cx="542" cy="686" r=".2"/>
<circle cx="543" cy="686" r=".2"/>
<circle cx="544" cy="686" r=".2"/>
<circle cx="545" cy="686" r=".2"/>
<circle cx="546" cy="686" r=".2"/>
<circle cx="547" cy="686" r=".2"/>
<circle cx="548" cy="686" r=".2"/>
<circle cx="549" cy="686" r=".2"/>
<circle cx="550" cy="686" r=".2"/>
<circle cx="551" cy="686" r=".2"/>
</g>
<!-- layer: D70 -->
<g fill="#000">
<circle cx="322" cy="649" r=".4"/>
<circle cx="599" cy="664" r=".4"/>
<circle cx="599" cy="672" r=".4"/>
<circle cx="604" cy="664" r=".4"/>
<circle cx="604" cy="672" r=".4"/>
<circle cx="645" cy="664" r=".4"/>
<circle cx="540" cy="686" r=".4"/>
<circle cx="541" cy="686" r=".4"/>
</g>
<path d="M613 257l-1-1-1 1 2 2-1 1-1-1M615 257v-1l-1 1v2v1l1-1M616 260l1-4 1 4M618 256v4h2M622 256h-1v4h1M627 258v2l-2-1M630 259h.1M633 257l1-1v4M633 260h1" fill="none" stroke="#000" stroke-width=".54"/>
<!-- layer: TRUC -->
<g fill="none" stroke="#000" stroke-width=".54">
<path d="M885 114v16M563 129v11M622 121v13M622 136v3M681 129v11M885 133v2M885 138v12M563 143v2M563 148v12M622 141v13M622 156v3M681 143v2"/>
<path d="M681 148v12M885 153v2M885 158v12M563 163v2M563 168v11M622 161v13M622 176v3M681 163v2M681 168v11M885 173v2M885 178v12M228 198v11"/>
<path d="M622 181v13M622 196v3M885 193v2M885 198v16M228 212v2M228 217v12M622 201v13M622 216v3M148 226h11M154 222v9M228 232v2M228 237v12"/>
<path d="M318 226h11M324 222v9M622 221v13M228 252v2M228 257v11M390 259v16M417 257v9M363 279h13M370 274v9M378 279h3M383 279h13M390 278v2"/>
<path d="M398 279h3M403 279h13M410 274v9M412 261h11M228 293v9M390 283v15M412 296h11M417 292v9M1032 297v13M1052 292v10M1073 297v14M228 305v2"/>
<path d="M228 310v12M1032 313v2M1032 318v12M1052 305v2M1052 310v12M1073 313v3M1073 318v13M148 331h11M154 327v9M228 325v2M228 330v12M318 331h11"/>
<path d="M324 327v9M1032 333v2M1032 338v12M1052 325v2M1052 330v12M1073 333v3M1073 338v13M228 345v2M228 350v9M597 346v7M597 356v2M644 346v7"/>
<path d="M644 356v2M1052 345v2M1052 350v10M597 361v12M597 376v2M620 361v16M620 380v2M644 361v12M644 376v2M597 381v12M597 396v2M620 385v16"/>
<path d="M644 381v12M644 396v2M978 382h11M992 382h2M997 382h12M1012 382h2M1017 382h13M1032 382h3M1037 382h13M1052 382h3M1057 382h13M1072 382h3"/>
<path d="M1077 382h13M1092 382h3M1097 382h13M1112 382h3M1117 382h12M597 401v7M620 417v13M644 401v7M574 434h13M589 434h3M594 434h13M595 425v17"/>
<path d="M609 434h3M614 434h13M620 433v2M620 438v13M629 434h3M634 434h13M645 425v17M649 434h3M654 434h13M817 490v9M817 502v2M817 507v12"/>
<path d="M817 522v2M817 527v9M869 546v8M869 557v2M771 566h13M786 566h3M791 566h13M807 566h2M812 566h12M827 566h2M832 566h12M847 566h2"/>
<path d="M852 566h12M867 566h2M869 562v8M872 566h12M887 566h2M892 566h12M907 566h2M912 566h12M927 566h2M932 566h12M154 648v11M220 658v16"/>
<path d="M236 658v16M324 644v13M324 660v2M390 659v16M547 658v7M654 645v14M656 658v7M154 662v2M154 667v11M324 665v13M370 662v17M390 677v3"/>
<path d="M410 662v17M540 661v16M547 668v2M547 673v7M554 661v16M601 661v16M649 661v16M654 661v3M654 666v14M656 668v2M656 673v7M663 661v16"/>
<path d="M213 687h11M219 685v5M227 687h2M228 682v11M232 687h11M236 685v5M390 682v15M492 687h15M509 687h3M514 687h13M529 687h3M534 687h13"/>
<path d="M550 687h2M555 687h12M570 687h2M575 687h12M590 687h2M595 687h12M610 687h2M615 687h12M630 687h2M635 687h12M650 687h2M655 687h12"/>
<path d="M670 687h2M675 687h13M690 687h3M695 687h15"/>
</g>
<!-- layer: DIM -->
<g fill="none" stroke="#000" stroke-width=".54">
<path d="M144 169v25M147 170h65M215 169v32M422 334v101M215 356v35M144 364v71M147 390h65M147 434h272M678 592h50M727 595v58M727 659v57M715 719h13"/>
<path d="M500 727v16M703 730v13M503 742h197"/>
</g>
<path d="M144 170l3-1v1zM212 169l3 1h-3zM144 390l3-1v2zM212 389l3 1-3 1zM144 434l3-1v1zM419 433l3 1h-3zM727 592v3h-1zM726 716h1v3zM500 742h3v1zM700 742h3l-3 1z" fill="#000" stroke="#000" stroke-width=".54"/>
<!-- layer: DUT -->
<g fill="none" stroke="#000" stroke-width=".54">
<path d="M559 137v2h1M559 134v2M559 136h2M559 139h1M560 139h1M560 139h3M561 134v2M561 137v2M562 139h2M563 139h3M565 134v2M565 137v2"/>
<path d="M566 139h-1M567 137v2h-1M567 134v2M567 139h-1M677 137v2h1M677 134v2M677 139h1M679 139h1M679 139h2M679 134v2M679 137v2M680 139h3"/>
<path d="M682 139h2M684 134v2M684 137v2M684 139h-1M686 137v2h-1M686 134v2M686 139h-1M880 124v2h2M880 121v2M880 126h1M882 126h1M882 126h2"/>
<path d="M883 121v2M883 124v2M884 126h2M885 126h2M887 121v2M887 124v2M888 126h-2M889 124v2h-1M889 121v2M889 126h-1M880 204v2M881 202h-1"/>
<path d="M882 202h-2v2M882 202h2M883 202v2M883 204v2M883 201h-1M884 201h2M885 202h2M886 201h2M887 202v2M887 204v2M888 202h1v2M888 202h1"/>
<path d="M889 204v2M1026 339h.1M1027 339h-1v3M1027 339h3M1028 339h-1M1029 339v3M1030 338h-1M1030 339h3M1031 338h1M1033 338h1M1033 339h3M1035 339v3"/>
<path d="M1035 339h1M1036 339h1v3M1037 339h.1M1068 339h-1M1068 339h-1v3M1069 339h2M1070 339h-1M1070 339v3M1072 338h-2M1072 339h2M1072 338h2M1075 338h1"/>
<path d="M1075 339h2M1076 339v3M1076 339h2M1078 339h1v3M1078 339h1M1026 342v3M1029 342v3M1035 343h1M1035 342v3M1036 343h1M1037 342v3M1067 342v3"/>
<path d="M1070 342v3M1076 343h1M1076 342v3M1078 343h1M1079 342v3M591 395h2M591 394v3M591 391h.1M592 391h-1v3M592 395h3M592 391h3M593 390l-1 1"/>
<path d="M594 391v3M594 394v3M595 390h-1M595 395h2M595 391h3M596 390h1M598 390h1M598 391h3M599 395h2M599 391v3M599 394v3M600 390l1 1"/>
<path d="M601 391h1v3M601 395h1M602 391h.1M602 394v3M638 394v3M639 391h-1M639 391h-1v3M640 391h2M641 390l-1 1M641 391v3M641 394v3M643 390h-2"/>
<path d="M643 391h2M643 390h2M645 390h2M646 391h2M647 395h1M647 391v3M647 394v3M647 390l1 1M649 395h1M649 391h1v3M649 391h1M650 394v3"/>
<path d="M926 565v2M926 568l1 1M927 564l-1 1M927 570v1M927 562v1M927 571l1 1M928 571v1h2M928 562v3M928 565v3M928 568v2M928 569h2M928 563h2"/>
<path d="M928 560l-1 1M930 560h-2v2M931 572h2M931 560h2M931 569h2M931 563h2M932 560v2M932 562v1"/>
</g>
<!-- layer: 0 -->
<g fill="#000" stroke="#000" stroke-width=".54">
<path d="M557 138h1zM556 165h1z"/>
<path d="M407 653v1zM407 653v1z"/>
</g>
<g font-size="7.5">
<text x="33" y="16">24</text>
<text x="72" y="16">23</text>
<text x="122" y="16">22</text>
<text x="172" y="16">21</text>
<text x="221" y="16">20</text>
<text x="277" y="16" transform="rotate(-90 277 16)">19</text>
<text x="326" y="16" transform="rotate(-90 326 16)">18</text>
<text x="369" y="16">17</text>
<text x="419" y="16">16</text>
<text x="474" y="16" transform="rotate(-90 474 16)">15</text>
<text x="524" y="16" transform="rotate(-90 524 16)">14</text>
<text x="567" y="16">13</text>
<text x="616" y="16">12</text>
<text x="33" y="832">24</text>
<text x="72" y="832">23</text>
<text x="122" y="832">22</text>
<text x="172" y="832">21</text>
<text x="221" y="832">20</text>
<text x="277" y="832" transform="rotate(-90 277 832)">19</text>
<text x="326" y="832" transform="rotate(-90 326 832)">18</text>
<text x="369" y="832">17</text>
<text x="419" y="832">16</text>
<text x="474" y="832" transform="rotate(-90 474 832)">15</text>
<text x="524" y="832" transform="rotate(-90 524 832)">14</text>
<text x="567" y="832">13</text>
<text x="616" y="832">12</text>
</g>
<g font-size="7.1">
<text x="613" y="256">DETAIL I</text>
<text x="1039" y="465">DETAIL IV</text>
<text x="505" y="642">IV</text>
<text x="851" y="677">DETAIL IV</text>
</g>
<g font-size="6.6">
<text x="671" y="16" transform="rotate(-90 671 16)">11</text>
<text x="721" y="16" transform="rotate(-90 721 16)">10</text>
<text x="874" y="259">DETAIL II</text>
<text x="671" y="832" transform="rotate(-90 671 832)">11</text>
<text x="721" y="832" transform="rotate(-90 721 832)">10</text>
</g>
<g font-size="6.1">
<text x="814" y="80">15</text>
<text x="501" y="157">14</text>
<text x="501" y="184">13</text>
<text x="501" y="203">12</text>
<text x="115" y="246">2</text>
<text x="113" y="326">1</text>
<text x="526" y="379">11</text>
<text x="524" y="401">10</text>
<text x="527" y="423">9</text>
<text x="926" y="436">16</text>
<text x="526" y="495">8</text>
<text x="105" y="649">6</text>
<text x="105" y="679">5</text>
<text x="451" y="737">7</text>
<text x="1059" y="802">ROBOT DÒ LINE</text>
</g>
<text font-size="5.7" x="374" y="626" transform="rotate(-90 374 626)">II</text>
<g font-size="5.4">
<text x="175" y="168">72.6</text>
<text x="268" y="172">3</text>
<text x="427" y="221">4</text>
<text x="175" y="388">72.6</text>
<text x="279" y="432">282</text>
<text x="926" y="498">17</text>
<text x="942" y="507">18</text>
<text x="961" y="540">19</text>
<text x="959" y="617">20</text>
<text x="1032" y="648">Bulong lục giác M4</text>
<text x="1107" y="648">Inox 304</text>
<text x="991" y="649">20</text>
<text x="1009" y="648">M4</text>
<text x="1079" y="649">2</text>
<text x="1107" y="654">Inox 304</text>
<text x="1149" y="654">30mm</text>
<text x="723" y="658">129</text>
<text x="991" y="655">19</text>
<text x="1028" y="654">Khớp nối trục lục giác</text>
<text x="1037" y="660">Vòng đệm M3</text>
<text x="1079" y="655">2</text>
<text x="1107" y="660">Inox 304</text>
<text x="991" y="660">18</text>
<text x="1009" y="666">M3</text>
<text x="1039" y="666">Vít ngắn M3</text>
<text x="1079" y="660">2</text>
<text x="1107" y="666">Inox 304</text>
<text x="991" y="666">17</text>
<text x="1039" y="672">Vít động cơ</text>
<text x="1079" y="666">2</text>
<text x="1107" y="671">Inox 304</text>
<text x="991" y="672">16</text>
<text x="1009" y="678">M3</text>
<text x="1032" y="677">Bulong lục giác M3</text>
<text x="1079" y="672">4</text>
<text x="1107" y="677">Inox 304</text>
<text x="991" y="678">15</text>
<text x="1009" y="684">M3</text>
<text x="1041" y="683">Bulong M3</text>
<text x="1079" y="678">8</text>
<text x="1107" y="683">Inox 304</text>
<text x="991" y="684">14</text>
<text x="1038" y="690">Long đền M3</text>
<text x="1079" y="684">2</text>
<text x="1107" y="689">Inox 304</text>
<text x="991" y="690">13</text>
<text x="1079" y="690">2</text>
<text x="1107" y="695">Inox 304</text>
<text x="991" y="696">12</text>
<text x="991" y="702">11</text>
<text x="1041" y="702">Đai ốc M4</text>
<text x="1041" y="696">Đai ốc M3</text>
<text x="1079" y="702">8</text>
<text x="1079" y="696">2</text>
<text x="1107" y="701">Inox 304</text>
<text x="991" y="708">10</text>
<text x="1038" y="707">Long đền M4</text>
<text x="1079" y="708">8</text>
<text x="1107" y="707">Inox 304</text>
<text x="992" y="714">9</text>
<text x="1009" y="713">M4</text>
<text x="1032" y="713">Bulong lục giác M4</text>
<text x="1079" y="714">8</text>
<text x="1107" y="713">Inox 304</text>
<text x="992" y="720">8</text>
<text x="1033" y="719">Gá động cơ GM25</text>
<text x="1079" y="720">2</text>
<text x="1111" y="719">Nhôm</text>
<text x="992" y="726">7</text>
<text x="1039" y="725">Bánh xe V2</text>
<text x="1079" y="726">2</text>
<text x="1109" y="725">Cao su</text>
<text x="992" y="732">6</text>
<text x="1042" y="731">Hộp điện</text>
<text x="1079" y="732">1</text>
<text x="1112" y="731">Mica</text>
<text x="992" y="737">5</text>
<text x="1030" y="737">Trụ đồng 3mmx15mm</text>
<text x="1079" y="737">4</text>
<text x="1111" y="737">Đồng</text>
<text x="598" y="741">206</text>
<text x="992" y="743">4</text>
<text x="1032" y="743">Bánh đa hướng lớn</text>
<text x="1079" y="743">1</text>
<text x="1107" y="743">Inox 304</text>
<text x="992" y="749">3</text>
<text x="1006" y="749">GM25</text>
<text x="1036" y="748">Động cơ GM25</text>
<text x="1079" y="749">2</text>
<text x="992" y="755">2</text>
<text x="1009" y="755">M3</text>
<text x="1032" y="754">Bulong lục giác M3</text>
<text x="1079" y="755">4</text>
<text x="1107" y="755">Inox 304</text>
<text x="992" y="761">1</text>
<text x="1045" y="761">Đế xe</text>
<text x="1079" y="761">1</text>
<text x="1112" y="761">Mica</text>
<text x="1115" y="778">ĐỒ ÁN THIẾT KẾ HỆ</text>
<text x="1115" y="785">THỐNG CƠ ĐIỆN TỬ</text>
</g>
<g font-size="4.6">
<text x="1077" y="768">S.lg</text>
<text x="1088" y="768">K.lg</text>
<text x="990" y="768">VT</text>
<text x="1005" y="769">Kí hiệu</text>
<text x="1044" y="768">Tên gọi</text>
<text x="1107" y="768">Vật liệu</text>
<text x="1134" y="769">Tờ</text>
<text x="1148" y="769">Ghi chú</text>
</g>
<g font-size="3.8">
<text x="1114" y="815">TRƯỜNG ĐẠI HỌC BÁCH KHOA</text>
<text x="1127" y="821">KHOA CƠ KHÍ</text>
</g>
<g font-size="3.1">
<text x="991" y="790">Sđ</text>
<text x="997" y="790">Số lg</text>
<text x="1007" y="790">Họ và tên</text>
<text x="1027" y="790">Chữ ký</text>
<text x="1040" y="790">Ngày</text>
<text x="1112" y="790">Số lượng</text>
<text x="1131" y="790">Khối lượng</text>
<text x="1154" y="790">Tỉ lệ</text>
<text x="991" y="795">Thiết kế</text>
<text x="1155" y="798">1:1</text>
<text x="1114" y="805">Tờ 1</text>
<text x="1142" y="805">Số tờ 1</text>
<text x="990" y="815">Hướng dẫn</text>
<text x="993" y="820">Duyệt</text>
</g>
<g font-size="2.3">
<text x="1006" y="795">Huỳnh Tiến Phát</text>
<text x="1007" y="800">Võ Đình Quốc</text>
<text x="1005" y="810">Nguyễn Mạnh Thiện</text>
</g>
<g font-size="1.9">
<text x="1005" y="805">Đoàn Trần Bảo Nguyên</text>
<text x="1005" y="814">PGS.TS Võ Tường Quân</text>
</g>
</svg>
